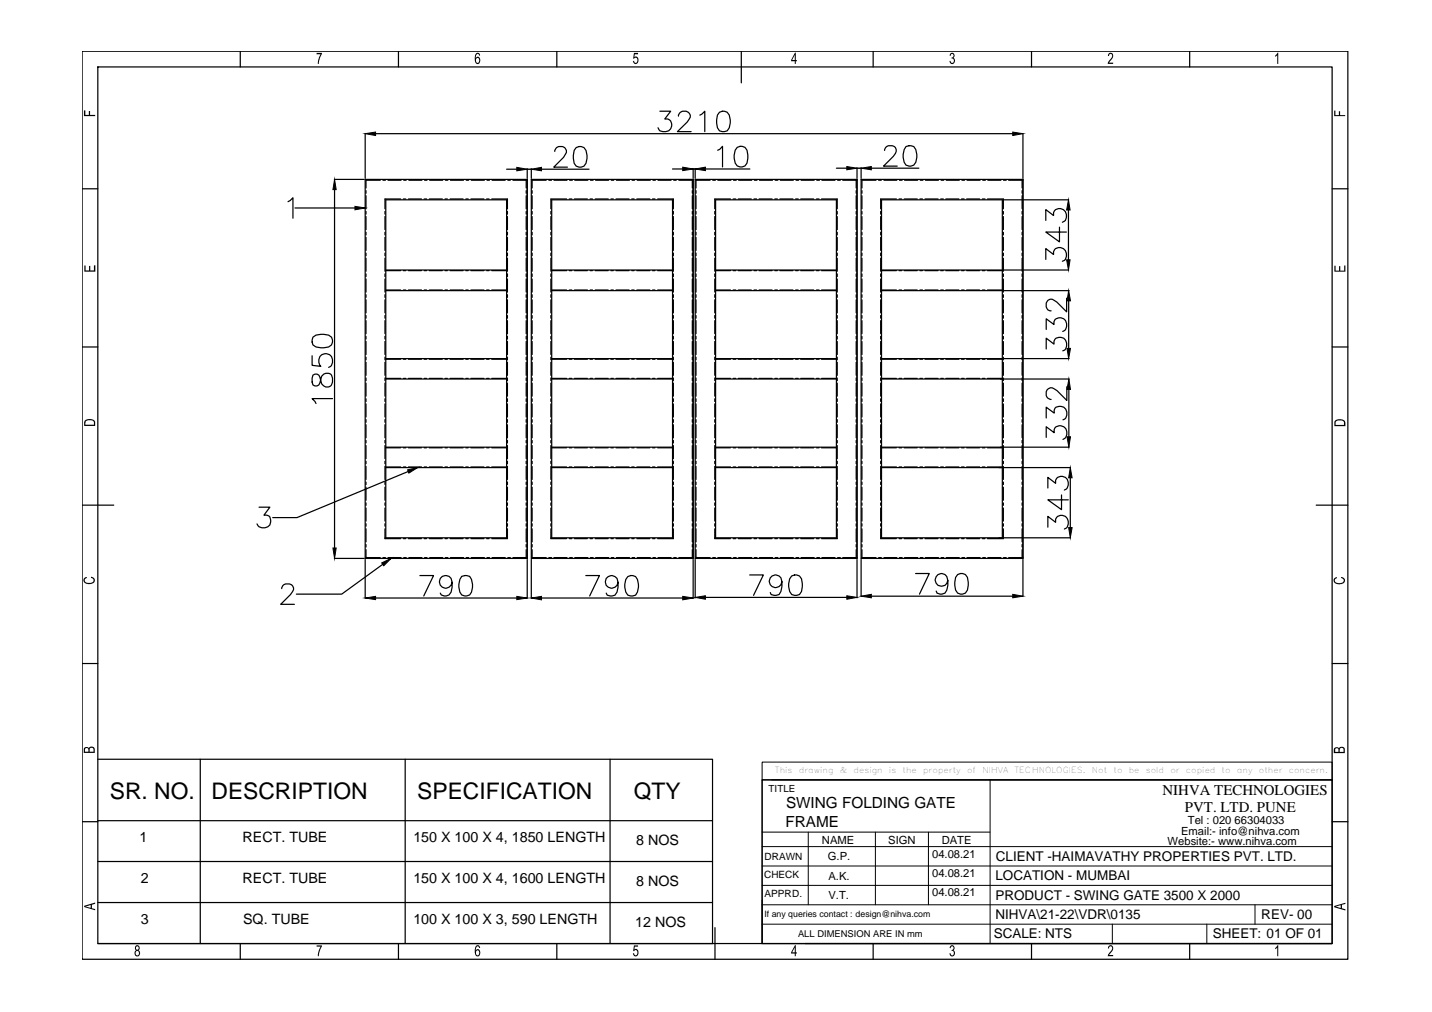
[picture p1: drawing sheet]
<svg xmlns="http://www.w3.org/2000/svg" width="297mm" height="210mm" viewBox="0 0 297 210" stroke-linecap="round" stroke-linejoin="round" font-family="sans-serif">
<!-- layer: 0 -->
<g fill="none" stroke="#000" stroke-width=".25">
<path d="M17 10.6h262.6v188.4h-262.6zM20.3 13.9h256v181.8h-256zM49.8 10.6v3.3M82.6 10.6v3.3M115.5 10.6v3.3M153.8 10.6v6.6M181.1 10.6v3.3M214 10.6v3.3M246.8 10.6v3.3M17 39.2h3.3M69.4 37.2h6.1M69.4 39.3v74.4"/>
<path d="M75.7 37.2h33.7v78.6h-33.7zM75.7 27.7v9.3M75.9 39.5v.6M77.9 27.7h132.2M78.9 37.4h-3v1.6M79.4 37.4h.5M80.5 37.4h2.7M83.7 37.4h.6M84.8 37.4h2.7M88.1 37.4h.5M89.1 37.4h2.7M92.4 37.4h.5"/>
<path d="M93.4 37.4h2.8M96.7 37.4h.5M97.8 37.4h2.7M101 37.4h.5M102.1 37.4h2.7M105.1 35.1h2.1M105.3 37.4h.5M106.4 37.4h3M109.1 37.4v1.6M109.1 39.5v.6M109.4 35v2M109.4 35.1h.8"/>
<path d="M110.2 37.2h33.6v78.6h-33.6zM110.2 35v2M110.4 39.5v.6M112.3 35.1h9.9M113.3 37.4h-2.9v1.6M113.8 37.4h.6M114.9 37.4h2.7M115.1 31.4a1.14 1.14 0 0 1 .8-1h.8a1.05 1.05 0 0 1 .6 1.6l-.4 .6-2 2.1h2.8M118.2 37.4h.5M119.2 37.4h2.7M119.5 30.6a1.38 1.38 0 0 1 2.1 .6 3.4 3.4 0 0 1-.5 3.3 1.38 1.38 0 0 1-2-.6 3.7 3.7 0 0 1 .4-3.3zM122.5 37.4h.5"/>
<path d="M123.5 37.4h2.8M126.8 37.4h.5M127.9 37.4h2.7M131.1 37.4h.5M132.2 37.4h2.7M135.4 37.4h.5M136.5 37.4h2.7M136.9 23.1h2.2l-1.2 1.6a1.36 1.36 0 0 1 1.5 1.5 1.36 1.36 0 0 1-1.9 1.1l-.6-.2-.4-.6M139.5 35.1h2.1M139.8 37.4h.5M140.7 24.1a1.14 1.14 0 0 1 .8-1h.8a1.04 1.04 0 0 1 .7 1.6l-.4 .6-2.1 2h2.9M140.8 37.4h3"/>
<path d="M143.6 37.4v1.6M143.6 39.5v.6M143.8 35v2M143.8 35.1h.4M144.2 37.2h33.6v78.6h-33.6zM144.2 35v2M144.4 39.5v.6M145.2 23.9l1-.8v4.2M146.3 35.1h9.2M147.3 37.4h-2.9v1.6M147.8 37.4h.6M148.9 31.2l.4-.2 .6-.6v4.2"/>
<path d="M148.9 37.4h2.7M149.2 23.3a1.38 1.38 0 0 1 2.1 .6 3.4 3.4 0 0 1-.5 3.2 1.44 1.44 0 0 1-2-.6 3.7 3.7 0 0 1 .4-3.2zM152.2 37.4h.5M152.9 30.6a1.38 1.38 0 0 1 2.1 .6 3.7 3.7 0 0 1-.5 3.2 1.38 1.38 0 0 1-2-.6 3.4 3.4 0 0 1 .4-3.2zM153.2 37.4h2.7M156.5 37.4h.5M157.5 37.4h2.7M160.8 37.4h.5M161.9 37.4h2.7M165.1 37.4h.6M166.2 37.4h2.7M169.4 37.4h.6"/>
<path d="M170.5 37.4h2.7M173.5 34.9h2.2M173.8 37.4h.5M174.8 37.4h3M177.6 37.4v1.6M177.6 39.5v.6M177.8 34.8v2.2M177.8 34.9h.8M178.6 37.2h33.6v78.6h-33.6zM178.6 34.8v2.2M178.8 39.5v.6M180.7 34.9h9.9"/>
<path d="M181.7 37.4h-2.9v1.6M182.3 37.4h.5M183.4 37.4h2.6M183.5 31.2a1.03 1.03 0 0 1 .8-1h.8a1.01 1.01 0 0 1 .6 1.6l-2.4 2.7h2.8M186.6 37.4h.5M187.6 37.4h2.7M187.9 30.4a1.44 1.44 0 0 1 2.1 .6 3.3 3.3 0 0 1-.5 3.2 1.34 1.34 0 0 1-1.9-.5 3.6 3.6 0 0 1 .3-3.3zM190.9 37.4h.5M192 37.4h2.7M195.2 37.4h.6M196.3 37.4h2.7M199.5 37.4h.6"/>
<path d="M200.6 37.4h2.7M203.8 37.4h.6M204.9 37.4h2.7M208.2 37.4h.5M209.2 37.4h3M212 37.4v1.6M212 39.5v.6M212.2 27.7v9.3M276.3 39.2h3.3M59.7 41.8l1.1-.8v4.3M61.2 43.1h12.4M75.9 40.6v2.7"/>
<path d="M75.9 43.9v.5M75.9 44.9v2.7M75.9 48.2v.5M75.9 49.2v2.7M75.9 52.5v.5M75.9 53.6v2.7M75.9 56.8v.6M75.9 57.9v2.7M79.9 43.9v.5M79.9 44.9v2.7M79.9 48.2v.5M79.9 49.2v2.7"/>
<path d="M79.9 52.5v.5M79.9 53.6v2.7M79.9 56.8v.6M79.9 57.9v2.7M80 56h25.1M80 56.1h3.1M83.1 41.3h-3.2v2M83.7 41.3h.5M83.7 56.1h.5M84.7 41.3h2.7M84.7 56.1h2.7M88 41.3h.5"/>
<path d="M88 56.1h.5M89 41.3h2.8M89 56.1h2.8M92.3 41.3h.5M92.3 56.1h.5M93.4 41.3h2.7M93.4 56.1h2.7M96.6 41.3h.5M96.6 56.1h.5M97.7 41.3h2.7M97.7 56.1h2.7M100.9 41.3h.5"/>
<path d="M100.9 56.1h.5M102 41.3h3.3v2M102 56.1h3.1M105.3 43.9v.5M105.3 44.9v2.7M105.3 48.2v.5M105.3 49.2v2.7M105.3 52.5v.5M105.3 53.6v2.7M105.3 56.8v.6M105.3 57.9v2.7M109.1 40.6v2.7"/>
<path d="M109.1 43.9v.5M109.1 44.9v2.7M109.1 48.2v.5M109.1 49.2v2.7M109.1 52.5v.5M109.1 53.6v2.7M109.1 56.8v.6M109.1 57.9v2.7M110.4 40.6v2.7M110.4 43.9v.5M110.4 44.9v2.7M110.4 48.2v.5"/>
<path d="M110.4 49.2v2.7M110.4 52.5v.5M110.4 53.6v2.7M110.4 56.8v.6M110.4 57.9v2.7M114.3 43.9v.5M114.3 44.9v2.7M114.3 48.2v.5M114.3 49.2v2.7M114.3 52.5v.5M114.3 53.6v2.7M114.3 56.8v.6"/>
<path d="M114.3 57.9v2.7M114.4 56h25.1M114.4 56.1h3.1M117.5 41.3h-3.2v2M118.1 41.3h.5M118.1 56.1h.5M119.1 41.3h2.7M119.1 56.1h2.7M122.4 41.3h.5M122.4 56.1h.5M123.5 41.3h2.7M123.5 56.1h2.7"/>
<path d="M126.7 41.3h.5M126.7 56.1h.5M127.8 41.3h2.7M127.8 56.1h2.7M131 41.3h.5M131 56.1h.5M132.1 41.3h2.7M132.1 56.1h2.7M135.4 41.3h.5M135.4 56.1h.5M136.4 41.3h3.3v2M136.4 56.1h3.1"/>
<path d="M139.7 43.9v.5M139.7 44.9v2.7M139.7 48.2v.5M139.7 49.2v2.7M139.7 52.5v.5M139.7 53.6v2.7M139.7 56.8v.6M139.7 57.9v2.7M143.6 40.6v2.7M143.6 43.9v.5M143.6 44.9v2.7M143.6 48.2v.5"/>
<path d="M143.6 49.2v2.7M143.6 52.5v.5M143.6 53.6v2.7M143.6 56.8v.6M143.6 57.9v2.7M144.4 40.6v2.7M144.4 43.9v.5M144.4 44.9v2.7M144.4 48.2v.5M144.4 49.2v2.7M144.4 52.5v.5M144.4 53.6v2.7"/>
<path d="M144.4 56.8v.6M144.4 57.9v2.7M148.3 43.9v.5M148.3 44.9v2.7M148.3 48.2v.5M148.3 49.2v2.7M148.3 52.5v.5M148.3 53.6v2.7M148.3 56.8v.6M148.3 57.9v2.7M148.4 56h25.1M148.4 56.1h3.1"/>
<path d="M151.5 41.3h-3.2v2M152.1 41.3h.5M152.1 56.1h.5M153.1 41.3h2.7M153.1 56.1h2.7M156.4 41.3h.5M156.4 56.1h.5M157.5 41.3h2.7M157.5 56.1h2.7M160.7 41.3h.6M160.7 56.1h.6M161.8 41.3h2.7"/>
<path d="M161.8 56.1h2.7M165 41.3h.6M165 56.1h.6M166.1 41.3h2.7M166.1 56.1h2.7M169.3 41.3h.6M169.3 56.1h.6M170.4 41.3h3.3v2M170.4 56.1h3.1M173.7 43.9v.5M173.7 44.9v2.7M173.7 48.2v.5"/>
<path d="M173.7 49.2v2.7M173.7 52.5v.5M173.7 53.6v2.7M173.7 56.8v.6M173.7 57.9v2.7M177.6 40.6v2.7M177.6 43.9v.5M177.6 44.9v2.7M177.6 48.2v.5M177.6 49.2v2.7M177.6 52.5v.5M177.6 53.6v2.7"/>
<path d="M177.6 56.8v.6M177.6 57.9v2.7M178.8 40.6v2.7M178.8 43.9v.5M178.8 44.9v2.7M178.8 48.2v.5M178.8 49.2v2.7M178.8 52.5v.5M178.8 53.6v2.7M178.8 56.8v.6M178.8 57.9v2.7M182.7 43.9v.5"/>
<path d="M182.7 44.9v2.7M182.7 48.2v.5M182.7 49.2v2.7M182.7 52.5v.5M182.7 53.6v2.7M182.7 56.8v.6M182.7 57.9v2.7M182.9 56h25M182.9 56.1h3M185.9 41.3h-3.2v2M186.5 41.3h.5M186.5 56.1h.5"/>
<path d="M187.6 41.3h2.7M187.6 56.1h2.7M190.8 41.3h.6M190.8 56.1h.6M191.9 41.3h2.7M191.9 56.1h2.7M195.1 41.3h.6M195.1 56.1h.6M196.2 41.3h2.7M196.2 56.1h2.7M199.4 41.3h.6M199.4 56.1h.6"/>
<path d="M200.5 41.3h2.7M200.5 56.1h2.7M203.8 41.3h.5M203.8 56.1h.5M204.8 41.3h3.3v2M204.8 56.1h3.1M208.1 43.9v.5M208.1 44.9v2.7M208.1 48.2v.5M208.1 49.2v2.7M208.1 52.5v.5M208.1 53.6v2.7"/>
<path d="M208.1 56.8v.6M208.1 57.9v2.7M208.2 41.4h13.5M208.2 56h13.5M212 40.6v2.7M212 43.9v.5M212 44.9v2.7M212 48.2v.5M212 49.2v2.7M212 52.5v.5M212 53.6v2.7M212 56.8v.6"/>
<path d="M212 57.9v2.7M216.9 53.8v-2.2l1.6 1.2a1.38 1.38 0 0 1 1.6-1.5 1.38 1.38 0 0 1 1.1 1.9l-.2 .6-.6 .4M216.9 45.7v-2.2l1.6 1.2a1.38 1.38 0 0 1 1.6-1.5 1.38 1.38 0 0 1 1.1 1.9l-.2 .6-.6 .4M219.8 47.1v3.1l-2.9-2.1h4.3M221.6 43.6v10.3M17 72h3.3M64.7 73.8v2l1.9 .2a1.5 1.5 0 0 1-.1-2.3 1.5 1.5 0 0 1 2.3 .3 1.5 1.5 0 0 1-.6 2.2M64.9 77.8l-.2 .6 .2 1.4a.86 .86 0 0 0 1.5-.4l.2-.8a1.21 1.21 0 0 1 1.1-1.2 1.21 1.21 0 0 1 1.3 1v.8a1.21 1.21 0 0 1-1.3 1.1 1.21 1.21 0 0 1-1.1-1.3l-.2-.8a.86 .86 0 0 0-1.5-.4zM64.9 69.9a3.4 3.4 0 0 1 3.9 0 1.38 1.38 0 0 1-.6 2.1 3.8 3.8 0 0 1-3.3-.5l-.2-.5zM75.9 61.1v.6M75.9 62.2v2.7M75.9 65.4v.6"/>
<path d="M75.9 66.5v2.7M75.9 69.8v.5M75.9 70.8v2.7M75.9 74.1v.5M75.9 75.1v2.8M75.9 78.4v.6M75.9 79.5v2.7M79.9 61.1v.6M79.9 62.2v2.7M79.9 65.4v.6M79.9 66.5v2.7M79.9 69.8v.5"/>
<path d="M79.9 70.8v2.7M79.9 74.1v.5M79.9 75.1v2.8M79.9 78.4v.6M79.9 79.5v2.7M80 78.6h25.1M80 78.5h3.1M80 74.4h25.1M80 74.5h3.1M80 60.3h25.1M80 60.2h3.1M83.7 78.5h.5"/>
<path d="M83.7 74.5h.5M83.7 60.2h.5M84.7 78.5h2.7M84.7 74.5h2.7M84.7 60.2h2.7M88 78.5h.5M88 74.5h.5M88 60.2h.5M89 78.5h2.8M89 74.5h2.8M89 60.2h2.8M92.3 78.5h.5"/>
<path d="M92.3 74.5h.5M92.3 60.2h.5M93.4 78.5h2.7M93.4 74.5h2.7M93.4 60.2h2.7M96.6 78.5h.5M96.6 74.5h.5M96.6 60.2h.5M97.7 78.5h2.7M97.7 74.5h2.7M97.7 60.2h2.7M100.9 78.5h.5"/>
<path d="M100.9 74.5h.5M100.9 60.2h.5M102 78.5h3.1M102 74.5h3.1M102 60.2h3.1M105.3 61.1v.6M105.3 62.2v2.7M105.3 65.4v.6M105.3 66.5v2.7M105.3 69.8v.5M105.3 70.8v2.7M105.3 74.1v.5"/>
<path d="M105.3 75.1v2.8M105.3 78.4v.6M105.3 79.5v2.7M109.1 61.1v.6M109.1 62.2v2.7M109.1 65.4v.6M109.1 66.5v2.7M109.1 69.8v.5M109.1 70.8v2.7M109.1 74.1v.5M109.1 75.1v2.8M109.1 78.4v.6"/>
<path d="M109.1 79.5v2.7M110.4 61.1v.6M110.4 62.2v2.7M110.4 65.4v.6M110.4 66.5v2.7M110.4 69.8v.5M110.4 70.8v2.7M110.4 74.1v.5M110.4 75.1v2.8M110.4 78.4v.6M110.4 79.5v2.7M114.3 61.1v.6"/>
<path d="M114.3 62.2v2.7M114.3 65.4v.6M114.3 66.5v2.7M114.3 69.8v.5M114.3 70.8v2.7M114.3 74.1v.5M114.3 75.1v2.8M114.3 78.4v.6M114.3 79.5v2.7M114.4 78.6h25.1M114.4 78.5h3.1M114.4 74.4h25.1"/>
<path d="M114.4 74.5h3.1M114.4 60.3h25.1M114.4 60.2h3.1M118.1 78.5h.5M118.1 74.5h.5M118.1 60.2h.5M119.1 78.5h2.7M119.1 74.5h2.7M119.1 60.2h2.7M122.4 78.5h.5M122.4 74.5h.5M122.4 60.2h.5"/>
<path d="M123.5 78.5h2.7M123.5 74.5h2.7M123.5 60.2h2.7M126.7 78.5h.5M126.7 74.5h.5M126.7 60.2h.5M127.8 78.5h2.7M127.8 74.5h2.7M127.8 60.2h2.7M131 78.5h.5M131 74.5h.5M131 60.2h.5"/>
<path d="M132.1 78.5h2.7M132.1 74.5h2.7M132.1 60.2h2.7M135.4 78.5h.5M135.4 74.5h.5M135.4 60.2h.5M136.4 78.5h3.1M136.4 74.5h3.1M136.4 60.2h3.1M139.7 61.1v.6M139.7 62.2v2.7M139.7 65.4v.6"/>
<path d="M139.7 66.5v2.7M139.7 69.8v.5M139.7 70.8v2.7M139.7 74.1v.5M139.7 75.1v2.8M139.7 78.4v.6M139.7 79.5v2.7M143.6 61.1v.6M143.6 62.2v2.7M143.6 65.4v.6M143.6 66.5v2.7M143.6 69.8v.5"/>
<path d="M143.6 70.8v2.7M143.6 74.1v.5M143.6 75.1v2.8M143.6 78.4v.6M143.6 79.5v2.7M144.4 61.1v.6M144.4 62.2v2.7M144.4 65.4v.6M144.4 66.5v2.7M144.4 69.8v.5M144.4 70.8v2.7M144.4 74.1v.5"/>
<path d="M144.4 75.1v2.8M144.4 78.4v.6M144.4 79.5v2.7M148.3 61.1v.6M148.3 62.2v2.7M148.3 65.4v.6M148.3 66.5v2.7M148.3 69.8v.5M148.3 70.8v2.7M148.3 74.1v.5M148.3 75.1v2.8M148.3 78.4v.6"/>
<path d="M148.3 79.5v2.7M148.4 78.6h25.1M148.4 78.5h3.1M148.4 74.4h25.1M148.4 74.5h3.1M148.4 60.3h25.1M148.4 60.2h3.1M152.1 78.5h.5M152.1 74.5h.5M152.1 60.2h.5M153.1 78.5h2.7M153.1 74.5h2.7"/>
<path d="M153.1 60.2h2.7M156.4 78.5h.5M156.4 74.5h.5M156.4 60.2h.5M157.5 78.5h2.7M157.5 74.5h2.7M157.5 60.2h2.7M160.7 78.5h.6M160.7 74.5h.6M160.7 60.2h.6M161.8 78.5h2.7M161.8 74.5h2.7"/>
<path d="M161.8 60.2h2.7M165 78.5h.6M165 74.5h.6M165 60.2h.6M166.1 78.5h2.7M166.1 74.5h2.7M166.1 60.2h2.7M169.3 78.5h.6M169.3 74.5h.6M169.3 60.2h.6M170.4 78.5h3.1M170.4 74.5h3.1"/>
<path d="M170.4 60.2h3.1M173.7 61.1v.6M173.7 62.2v2.7M173.7 65.4v.6M173.7 66.5v2.7M173.7 69.8v.5M173.7 70.8v2.7M173.7 74.1v.5M173.7 75.1v2.8M173.7 78.4v.6M173.7 79.5v2.7M177.6 61.1v.6"/>
<path d="M177.6 62.2v2.7M177.6 65.4v.6M177.6 66.5v2.7M177.6 69.8v.5M177.6 70.8v2.7M177.6 74.1v.5M177.6 75.1v2.8M177.6 78.4v.6M177.6 79.5v2.7M178.8 61.1v.6M178.8 62.2v2.7M178.8 65.4v.6"/>
<path d="M178.8 66.5v2.7M178.8 69.8v.5M178.8 70.8v2.7M178.8 74.1v.5M178.8 75.1v2.8M178.8 78.4v.6M178.8 79.5v2.7M182.7 61.1v.6M182.7 62.2v2.7M182.7 65.4v.6M182.7 66.5v2.7M182.7 69.8v.5"/>
<path d="M182.7 70.8v2.7M182.7 74.1v.5M182.7 75.1v2.8M182.7 78.4v.6M182.7 79.5v2.7M182.9 78.6h38.9M182.9 78.5h3M182.9 74.4h25M182.9 74.5h3M182.9 60.3h25M182.9 60.2h3M186.5 78.5h.5"/>
<path d="M186.5 74.5h.5M186.5 60.2h.5M187.6 78.5h2.7M187.6 74.5h2.7M187.6 60.2h2.7M190.8 78.5h.6M190.8 74.5h.6M190.8 60.2h.6M191.9 78.5h2.7M191.9 74.5h2.7M191.9 60.2h2.7M195.1 78.5h.6"/>
<path d="M195.1 74.5h.6M195.1 60.2h.6M196.2 78.5h2.7M196.2 74.5h2.7M196.2 60.2h2.7M199.4 78.5h.6M199.4 74.5h.6M199.4 60.2h.6M200.5 78.5h2.7M200.5 74.5h2.7M200.5 60.2h2.7M203.8 78.5h.5"/>
<path d="M203.8 74.5h.5M203.8 60.2h.5M204.8 78.5h3.1M204.8 74.5h3.1M204.8 60.2h3.1M208.1 61.1v.6M208.1 62.2v2.7M208.1 65.4v.6M208.1 66.5v2.7M208.1 69.8v.5M208.1 70.8v2.7M208.1 74.1v.5"/>
<path d="M208.1 75.1v2.8M208.1 78.4v.6M208.1 79.5v2.7M208.2 74.4h13.6M208.2 60.3h13.6M212 61.1v.6M212 62.2v2.7M212 65.4v.6M212 66.5v2.7M212 69.8v.5M212 70.8v2.7M212 74.1v.5"/>
<path d="M212 75.1v2.8M212 78.4v.6M212 79.5v2.7M217 72.4v-2.3l1.6 1.3a1.26 1.26 0 0 1 .6-1.4 1.26 1.26 0 0 1 1.5 .1 1.53 1.53 0 0 1-.3 2.7M217 68.3v-2.2l1.6 1.2a1.29 1.29 0 0 1 .9-1.4 1.29 1.29 0 0 1 1.5 .6 1.56 1.56 0 0 1-.6 2.2M221.2 61.8v2.9l-2-2-.6-.4a.99 .99 0 0 0-1.6 .6v.8a.93 .93 0 0 0 1 .8M221.7 62.4v9.9M276.3 72h3.3M69 82.7h-4.3l.8 1M75.9 82.7v.6M75.9 83.8v2.7M75.9 87v.6"/>
<path d="M75.9 88.1v2.7M75.9 91.4v.5M75.9 92.4v2.7M75.9 95.7v.5M75.9 96.7v2.7M75.9 100v.5M79.9 82.7v.6M79.9 83.8v2.7M79.9 87v.6M79.9 88.1v2.7M79.9 91.4v.5M79.9 92.4v2.7"/>
<path d="M79.9 95.7v.5M79.9 96.7v2.7M79.9 100v.5M80 97h25.1M80 96.9h3.1M80 92.8h25.1M80 92.9h3.1M83.7 96.9h.5M83.7 92.9h.5M84.7 97.8l-23.1 9.6h-5M84.7 96.9h2.7M84.7 92.9h2.7"/>
<path d="M88 96.9h.5M88 92.9h.5M89 96.9h2.8M89 92.9h2.8M92.3 96.9h.5M92.3 92.9h.5M93.4 96.9h2.7M93.4 92.9h2.7M96.6 96.9h.5M96.6 92.9h.5M97.7 96.9h2.7M97.7 92.9h2.7"/>
<path d="M100.9 96.9h.5M100.9 92.9h.5M102 96.9h3.1M102 92.9h3.1M105.3 82.7v.6M105.3 83.8v2.7M105.3 87v.6M105.3 88.1v2.7M105.3 91.4v.5M105.3 92.4v2.7M105.3 95.7v.5M105.3 96.7v2.7"/>
<path d="M105.3 100v.5M109.1 82.7v.6M109.1 83.8v2.7M109.1 87v.6M109.1 88.1v2.7M109.1 91.4v.5M109.1 92.4v2.7M109.1 95.7v.5M109.1 96.7v2.7M109.1 100v.5M110.4 82.7v.6M110.4 83.8v2.7"/>
<path d="M110.4 87v.6M110.4 88.1v2.7M110.4 91.4v.5M110.4 92.4v2.7M110.4 95.7v.5M110.4 96.7v2.7M110.4 100v.5M114.3 82.7v.6M114.3 83.8v2.7M114.3 87v.6M114.3 88.1v2.7M114.3 91.4v.5"/>
<path d="M114.3 92.4v2.7M114.3 95.7v.5M114.3 96.7v2.7M114.3 100v.5M114.4 97h25.1M114.4 96.9h3.1M114.4 92.8h25.1M114.4 92.9h3.1M118.1 96.9h.5M118.1 92.9h.5M119.1 96.9h2.7M119.1 92.9h2.7"/>
<path d="M122.4 96.9h.5M122.4 92.9h.5M123.5 96.9h2.7M123.5 92.9h2.7M126.7 96.9h.5M126.7 92.9h.5M127.8 96.9h2.7M127.8 92.9h2.7M131 96.9h.5M131 92.9h.5M132.1 96.9h2.7M132.1 92.9h2.7"/>
<path d="M135.4 96.9h.5M135.4 92.9h.5M136.4 96.9h3.1M136.4 92.9h3.1M139.7 82.7v.6M139.7 83.8v2.7M139.7 87v.6M139.7 88.1v2.7M139.7 91.4v.5M139.7 92.4v2.7M139.7 95.7v.5M139.7 96.7v2.7"/>
<path d="M139.7 100v.5M143.6 82.7v.6M143.6 83.8v2.7M143.6 87v.6M143.6 88.1v2.7M143.6 91.4v.5M143.6 92.4v2.7M143.6 95.7v.5M143.6 96.7v2.7M143.6 100v.5M144.4 82.7v.6M144.4 83.8v2.7"/>
<path d="M144.4 87v.6M144.4 88.1v2.7M144.4 91.4v.5M144.4 92.4v2.7M144.4 95.7v.5M144.4 96.7v2.7M144.4 100v.5M148.3 82.7v.6M148.3 83.8v2.7M148.3 87v.6M148.3 88.1v2.7M148.3 91.4v.5"/>
<path d="M148.3 92.4v2.7M148.3 95.7v.5M148.3 96.7v2.7M148.3 100v.5M148.4 97h25.1M148.4 96.9h3.1M148.4 92.8h25.1M148.4 92.9h3.1M152.1 96.9h.5M152.1 92.9h.5M153.1 96.9h2.7M153.1 92.9h2.7"/>
<path d="M156.4 96.9h.5M156.4 92.9h.5M157.5 96.9h2.7M157.5 92.9h2.7M160.7 96.9h.6M160.7 92.9h.6M161.8 96.9h2.7M161.8 92.9h2.7M165 96.9h.6M165 92.9h.6M166.1 96.9h2.7M166.1 92.9h2.7"/>
<path d="M169.3 96.9h.6M169.3 92.9h.6M170.4 96.9h3.1M170.4 92.9h3.1M173.7 82.7v.6M173.7 83.8v2.7M173.7 87v.6M173.7 88.1v2.7M173.7 91.4v.5M173.7 92.4v2.7M173.7 95.7v.5M173.7 96.7v2.7"/>
<path d="M173.7 100v.5M177.6 82.7v.6M177.6 83.8v2.7M177.6 87v.6M177.6 88.1v2.7M177.6 91.4v.5M177.6 92.4v2.7M177.6 95.7v.5M177.6 96.7v2.7M177.6 100v.5M178.8 82.7v.6M178.8 83.8v2.7"/>
<path d="M178.8 87v.6M178.8 88.1v2.7M178.8 91.4v.5M178.8 92.4v2.7M178.8 95.7v.5M178.8 96.7v2.7M178.8 100v.5M182.7 82.7v.6M182.7 83.8v2.7M182.7 87v.6M182.7 88.1v2.7M182.7 91.4v.5"/>
<path d="M182.7 92.4v2.7M182.7 95.7v.5M182.7 96.7v2.7M182.7 100v.5M182.9 97h39.2M182.9 96.9h3M182.9 92.8h38.9M182.9 92.9h3M186.5 96.9h.5M186.5 92.9h.5M187.6 96.9h2.7M187.6 92.9h2.7"/>
<path d="M190.8 96.9h.6M190.8 92.9h.6M191.9 96.9h2.7M191.9 92.9h2.7M195.1 96.9h.6M195.1 92.9h.6M196.2 96.9h2.7M196.2 92.9h2.7M199.4 96.9h.6M199.4 92.9h.6M200.5 96.9h2.7M200.5 92.9h2.7"/>
<path d="M203.8 96.9h.5M203.8 92.9h.5M204.8 96.9h3.1M204.8 92.9h3.1M208.1 82.7v.6M208.1 83.8v2.7M208.1 87v.6M208.1 88.1v2.7M208.1 91.4v.5M208.1 92.4v2.7M208.1 95.7v.5M208.1 96.7v2.7"/>
<path d="M208.1 100v.5M212 82.7v.6M212 83.8v2.7M212 87v.6M212 88.1v2.7M212 91.4v.5M212 92.4v2.7M212 95.7v.5M212 96.7v2.7M212 100v.5M217 90.7v-2.2l1.7 1.2v-.6a1.41 1.41 0 0 1 1.8-.7 1.41 1.41 0 0 1 .8 1.7l-.2 .6-.6 .4M217 86.7v-2.2l1.7 1.2 .1-1a1.48 1.48 0 0 1 2.3 .2 1.48 1.48 0 0 1-.6 2.2"/>
<path d="M221.3 80.2v2.9l-2-2.1a1.32 1.32 0 0 0-2.1-.2l-.2 .4v.8a1.14 1.14 0 0 0 1 .8M221.7 80.8v9.8M222 99.1v10.3M17 104.8h6.6M53.7 105.2h2.3l-1.2 1.6 1 .2a1.5 1.5 0 0 1-.3 2.3 1.5 1.5 0 0 1-2.2-.6M69.4 115.8h6.1M75.7 116v8.1M75.9 101v2.8M75.9 104.3v.5M75.9 105.4v2.7M75.9 108.6v.5M75.9 109.7v2.7"/>
<path d="M75.9 112.9v.6M75.9 114v1.7h3M79.4 117.1l-8.5 6.1h-9.4M79.4 115.7h.5M79.9 111.5h25.2v-70.1h-25.1v70.1M79.9 101v2.8M79.9 104.3v.5M79.9 105.4v2.7M79.9 108.6v.5M79.9 109.7v2h3.2M80.5 115.7h2.7M83.7 111.7h.5"/>
<path d="M83.7 115.7h.6M84.7 111.7h2.7M84.8 115.7h2.7M87.1 119.4h2.8l-2 4.2M88 111.7h.5M88.1 115.7h.5M89 111.7h2.8M89.1 115.7h2.7M92.3 111.7h.5M92.4 115.7h.5M93.4 111.7h2.7M93.4 115.7h2.8"/>
<path d="M95.8 119.5l.6-.1 1 .1a3.4 3.4 0 0 1 0 3.9 1.38 1.38 0 0 1-2-.6 3.6 3.6 0 0 1 .4-3.3zM96.6 111.7h.5M96.7 115.7h.5M97.7 111.7h2.7M97.8 115.7h2.7M100.9 111.7h.5M101 115.7h.5M102.1 115.7h2.7M105.3 101v2.8M105.3 104.3v.5M105.3 105.4v2.7M105.3 108.6v.5"/>
<path d="M105.3 109.7v2h-3.3M105.3 115.7h.5M106.4 115.7h3M109.1 101v2.8M109.1 104.3v.5M109.1 105.4v2.7M109.1 108.6v.5M109.1 109.7v2.7M109.1 112.9v.6M109.1 114v1.7M109.4 116v8.1M110.2 116v8.1"/>
<path d="M110.4 114v1.7h2.9M110.4 101v2.8M110.4 104.3v.5M110.4 105.4v2.7M110.4 108.6v.5M110.4 109.7v2.7M110.4 112.9v.6M113.8 115.7h.6M114.3 111.5h25.2v-70.1h-25.1v70.1M114.3 109.7v2h3.2M114.3 101v2.8M114.3 104.3v.5"/>
<path d="M114.3 105.4v2.7M114.3 108.6v.5M114.9 115.7h2.7M118.1 111.7h.5M118.2 115.7h.5M119.1 111.7h2.7M119.2 115.7h2.7M121.5 119.4h2.8l-2 4.2M122.4 111.7h.5M122.5 115.7h.5M123.5 111.7h2.7M123.5 115.7h2.8"/>
<path d="M126.7 111.7h.5M126.8 115.7h.5M127.8 111.7h2.7M127.9 115.7h2.7M130.2 119.6a1.33 1.33 0 0 1 2 .6 3.6 3.6 0 0 1-.4 3.2 1.44 1.44 0 0 1-2-.6 3.3 3.3 0 0 1 .4-3.2zM131 111.7h.5M131.1 115.7h.5M132.1 111.7h2.7M132.2 115.7h2.7M135.4 111.7h.5M135.4 115.7h.5M136.5 115.7h2.7"/>
<path d="M139.7 109.7v2h-3.3M139.7 101v2.8M139.7 104.3v.5M139.7 105.4v2.7M139.7 108.6v.5M139.8 115.7h.5M140.8 115.7h3M143.6 101v2.8M143.6 104.3v.5M143.6 105.4v2.7M143.6 108.6v.5M143.6 109.7v2.7"/>
<path d="M143.6 112.9v.6M143.6 114v1.7M143.8 116v8.1M144.2 116v8M144.4 114v1.7h2.9M144.4 101v2.8M144.4 104.3v.5M144.4 105.4v2.7M144.4 108.6v.5M144.4 109.7v2.7M144.4 112.9v.6M147.8 115.7h.6"/>
<path d="M148.3 111.5h25.2v-70.1h-25.1v70.1M148.3 109.7v2h3.2M148.3 101v2.8M148.3 104.3v.5M148.3 105.4v2.7M148.3 108.6v.5M148.9 115.7h2.7M152.1 111.7h.5M152.2 115.7h.5M153.1 111.7h2.7M153.2 115.7h2.7M155.5 119.3h2.8l-2 4.2"/>
<path d="M156.4 111.7h.5M156.5 115.7h.5M157.5 111.7h2.7M157.5 115.7h2.7M160.7 111.7h.6M160.8 115.7h.5M161.8 111.7h2.7M161.9 115.7h2.7M164.2 119.5a1.38 1.38 0 0 1 2.1 .6 3.8 3.8 0 0 1-.5 3.2 1.44 1.44 0 0 1-2-.6 3.3 3.3 0 0 1 .4-3.2zM165 111.7h.6M165.1 115.7h.6M166.1 111.7h2.7"/>
<path d="M166.2 115.7h2.7M169.3 111.7h.6M169.4 115.7h.6M170.5 115.7h2.7M173.7 109.7v2h-3.3M173.7 101v2.8M173.7 104.3v.5M173.7 105.4v2.7M173.7 108.6v.5M173.8 115.7h.5M174.8 115.7h3M177.6 101v2.8"/>
<path d="M177.6 104.3v.5M177.6 105.4v2.7M177.6 108.6v.5M177.6 109.7v2.7M177.6 112.9v.6M177.6 114v1.7M177.8 116v8M178.6 116v7.7M178.8 114v1.7h2.9M178.8 101v2.8M178.8 104.3v.5M178.8 105.4v2.7"/>
<path d="M178.8 108.6v.5M178.8 109.7v2.7M178.8 112.9v.6M182.3 115.7h.5M182.7 111.5h39.4M182.7 109.7v2h3.2M182.7 101v2.8M182.7 104.3v.5M182.7 105.4v2.7M182.7 108.6v.5M182.9 111.5v-70.1h25v70.1M183.4 115.7h2.6"/>
<path d="M186.5 111.7h.5M186.6 115.7h.5M187.6 111.7h2.7M187.6 115.7h2.7M189.9 119h2.9l-2.1 4.2M190.8 111.7h.6M190.9 115.7h.5M191.9 111.7h2.7M192 115.7h2.7M195.1 111.7h.6M195.2 115.7h.6M196.2 111.7h2.7"/>
<path d="M196.3 115.7h2.7M198.6 119.2a1.38 1.38 0 0 1 2.1 .6 3.7 3.7 0 0 1-.4 3.2 1.36 1.36 0 0 1-2.1-.6 3.7 3.7 0 0 1 .4-3.2zM199.4 111.7h.6M199.5 115.7h.6M200.5 111.7h2.7M200.6 115.7h2.7M203.8 111.7h.5M203.8 115.7h.6M204.9 115.7h2.7M208.1 109.7v2h-3.3M208.1 101v2.8M208.1 104.3v.5"/>
<path d="M208.1 105.4v2.7M208.1 108.6v.5M208.2 115.7h.5M209.2 115.7h3M212 101v2.8M212 104.3v.5M212 105.4v2.7M212 108.6v.5M212 109.7v2.7M212 112.9v.6M212 114v1.7M212.2 116v7.7"/>
<path d="M217.4 109.3v-2.2l1.6 1.2a1.32 1.32 0 0 1 1.2-1.4 1.32 1.32 0 0 1 1.4 1.2 1.22 1.22 0 0 1-.8 1.6M217.4 101.2v-2.2l1.6 1.2a1.36 1.36 0 0 1 1.5-1.4 1.36 1.36 0 0 1 1.1 1.8l-.2 .6-.6 .4M220.2 102.7v3l-2.8-2h4.2M273 104.8h6.6M17 137.6h3.3M58.4 122.1a1.03 1.03 0 0 1 .8-1h.8a1.01 1.01 0 0 1 .7 1.6l-2.5 2.6h2.9M77.9 124h29.3M93.8 120.8a1.32 1.32 0 0 1-1.8 1.1 1.32 1.32 0 0 1-.6-2 1.32 1.32 0 0 1 2.2 .1 3.7 3.7 0 0 1-.5 3.4 1.25 1.25 0 0 1-1.8-.4M112.3 124h29.3M128.2 120.8a1.32 1.32 0 0 1-1.8 1.1 1.32 1.32 0 0 1-.5-2 1.32 1.32 0 0 1 2.1 .1 3.8 3.8 0 0 1-.4 3.4l-1 .2-.6-.2-.3-.4M146.3 123.9h29.4M162.2 120.7a1.32 1.32 0 0 1-1.8 1.1 1.32 1.32 0 0 1-.5-2.1 1.32 1.32 0 0 1 2.1 .1 3.9 3.9 0 0 1-.4 3.5l-1 .2-.7-.2-.1-.4"/>
<path d="M180.7 123.7h29.4M196.6 120.4a1.32 1.32 0 0 1-1.8 1.1 1.32 1.32 0 0 1-.5-2 1.32 1.32 0 0 1 2.1 .1 3.8 3.8 0 0 1-.4 3.4l-1 .2-.6-.2-.2-.4M276.3 137.6h3.3M20.3 157.5h127.5v38.2h-127.5M41.5 157.5v38.2M84 157.5v38.2M126.5 157.5v38.2M17 170.4h3.3M20.3 170.2h127.5M20.3 178.7h127.5M158.1 161.8h118.2v33.9h-118.2zM276.3 170.4h3.3"/>
<path d="M20.3 187.2h127.5M49.8 195.7v3.3M82.6 195.7v3.3M115.5 195.7v3.3M148.3 192.4v6.6M167 195.7h109.3M181.1 195.7v3.3M214 195.7v3.3M246.8 195.7v3.3"/>
</g>
<g fill="none" stroke="#000" stroke-width=".21">
<path d="M158.1 158.1h118.2v3.7h-118.2zM158.1 179.6h118.2M158.1 175.6h118.2M158.1 161.8v33.9M158.1 172.6h47.3M160.1 161.8h116.2M167.7 172.6v15.1M181.6 172.6v15.1M192.6 172.6v15.1M205.4 161.8v33.9M158.1 187.7h118.2M158.1 183.6h118.2"/>
<path d="M158.1 191.7h118.2M230.7 191.7v4M250.3 191.7v4M260.3 187.7v4"/>
</g>
<g fill="#000">
<path d="M65.7 11h1.1l-.6 1.4-.1 .9h-.2l.1-.7 .5-1.3h-.8zM131.5 11h.8v.3h-.6l-.1 .6 .5-.2 .3 .5v.7l-.3 .4-.6-.2-.2-.4 .2-.1a.37 .37 0 0 0 .5 .4 .37 .37 0 0 0 .2-.5v-.3a.33 .33 0 0 0-.3-.2 .33 .33 0 0 0-.4 .2l-.2-.1zM197.1 11.1l.4-.2 .4 .3 .1 .5-.2 .3 .3 .4-.1 .6-.3 .3-.5-.1-.3-.5 .3-.1v.2a.4 .4 0 0 0 .6 0 .4 .4 0 0 0 0-.6l-.4-.1v-.2h.3l.1-.4a.31 .31 0 0 0-.4-.3 .31 .31 0 0 0-.2 .4h-.2zM230 11.1l.6-.1 .3 .3-.1 .8-.7 .9h.8v.3h-1.1v-.4l.9-1.2-.1-.4-.1-.1-.4 .1v.3h-.3zM265 10.9h.1v2.4h-.2v-1.8l-.4 .3v-.3zM17.4 22.9h.3v.9h.7v-.8h.3v.8h1v.3h-2.3zM276.7 22.9h.3v1h.7v-.8h.3v.8h1v.2h-2.3zM17.5 55.1h.3v1h.7v-.9h.2v.9h.8v-1.1h.3v1.3h-2.3zM276.8 55.1h.2v1h.8v-.9h.2v.9h.8v-1h.3v1.2h-2.3zM17.4 120l.6-.3v.2l-.4 .3v.4l.5 .3h.8l.5-.4-.1-.4-.4-.3 .1-.2 .7 .5v.5l-.6 .5h-1.3l-.4-.4zM276.7 120l.6-.3v.2l-.3 .1-.1 .3 .1 .4 .3 .2h.8l.5-.2 .1-.5-.6-.3 .1-.2 .7 .3 .1 .6-.3 .4-.3 .1-1.1 .1-.6-.5zM65.7 196.1h1.1l-.5 1.3-.2 .9h-.2v-.4l.6-1.6h-.8z"/>
<path d="M131.5 196.1h.8v.2h-.6l-.1 .7 .2-.2 .3 .1 .3 .4v.5l-.2 .4-.6 .1-.3-.6h.2l.1 .3a.41 .41 0 0 0 .6 0 .41 .41 0 0 0 0-.6l-.1-.3a.33 .33 0 0 0-.6 .2h-.2zM197.1 196.2l.3-.2 .5 .2 .1 .6-.2 .3 .3 .4-.1 .5-.3 .4h-.4l-.2-.2-.2-.5 .3 .1a.39 .39 0 0 0 .5 .2 .39 .39 0 0 0 .1-.6l-.2-.2-.2 .1v-.3l.3-.1a.33 .33 0 0 0-.1-.6 .33 .33 0 0 0-.4 .4l-.2-.1zM229.9 196.3l.6-.3 .4 .3v.7l-.8 1.1h.8v.2h-1.1l.1-.4 .7-.8 .1-.5a.33 .33 0 0 0-.4-.3 .33 .33 0 0 0-.2 .4h-.3zM265 196h.1v2.3h-.2v-1.7l-.4 .3v-.3z"/>
<path d="M98.7 11.1l.2-.1h.4l.3 .5-.2 .1-.1-.2a.32 .32 0 0 0-.4-.2 .32 .32 0 0 0-.2 .4v.5l.2-.3h.3l.4 .3v.7l-.4 .5-.4-.1-.3-.4v-1zM98.9 12l-.2 .3 .1 .4a.3 .3 0 0 0 .3 .3 .3 .3 0 0 0 .3-.3l-.1-.6z"/>
<path d="M164.9 10.9h.2v1.5h.2v.3h-.2v.6h-.2v-.6h-.8v-.3zM164.9 11.4l-.6 1h.6z"/>
<path d="M17.5 87.3l.6-.3h1.1l.5 .5v.8h-2.2zM17.9 87.3l-.1 .2-.1 .6h1.8v-.6l-.2-.2-.4-.1z"/>
<path d="M277 87.2l.6-.2 1.2 .2 .3 .4v.8h-2.3v-.9zM277.2 87.3l-.2 .2v.6h1.8v-.6l-.2-.2-.3-.1z"/>
<path d="M17.5 155.1l.6-.2 .3 .3 .3-.3h.6l.4 .4v.9h-2.3zM17.7 155.3l-.1 .6h.7v-.3a.4 .4 0 0 0-.2-.4 .4 .4 0 0 0-.4 .1zM18.6 155.2v.7h.8l-.1-.7-.5-.1z"/>
<path d="M276.8 155.2l.3-.2h.5a.22 .22 0 0 0 .2 .1 .22 .22 0 0 0 .2-.2h.5l.4 .3v1h-2.2zM277.1 155.2l-.1 .8h.6v-.7zM278 155.2l-.1 .8h.8v-.7l-.3-.2z"/>
<path d="M17.5 187.9l2.2-.7v.3l-.6 .2v.7l.6 .2v.2l-2.2-.7zM17.7 188l1.1 .3v-.6z"/>
<path d="M28.2 196.1l.4-.1 .4 .5-.1 .4-.2 .2 .3 .3 .1 .4-.4 .6-.5-.1-.3-.4 .1-.5 .3-.3-.3-.2v-.5zM28.2 196.6a.32 .32 0 0 0 .6 0 .32 .32 0 0 0-.6 0zM28.3 197.3l-.2 .5 .3 .4 .3-.1 .1-.5a.32 .32 0 0 0-.2-.4 .32 .32 0 0 0-.3 .1z"/>
<path d="M98.7 196.3l.2-.3h.3l.4 .5v.1h-.2a.33 .33 0 0 0-.4-.3 .33 .33 0 0 0-.3 .5v.3l.2-.2 .3-.1 .4 .6-.1 .7-.3 .3-.4-.1-.3-.4v-1.1zM98.9 197.1l-.2 .3 .2 .7h.4l.1-.7a.32 .32 0 0 0-.5-.3z"/>
<path d="M164.9 196h.2v1.5h.2v.3h-.2v.5h-.2v-.5h-.8v-.3zM164.9 196.5l-.6 1h.6z"/>
<path d="M276.7 187.9l2.4-.7v.3l-.7 .2v.7l.7 .2v.2l-2.4-.6zM277 188l1.1 .3v-.6z"/>
</g>
<g fill="#000" stroke="#000" stroke-width=".21">
<path d="M69.4 37.2l.3 2.1h-.6zM75.7 27.7l2.2-.3v.7zM107.2 34.7l2.2 .4-2.2 .3zM110.2 35.1l2.1-.4v.7zM141.6 34.7l2.2 .4-2.2 .3zM144.2 35.1l2.1-.4v.7zM175.7 34.5l2.1 .4-2.1 .3zM178.6 34.9l2.1-.4v.7zM210.1 27.4l2.1 .3-2.1 .4zM73.6 42.8l2.1 .3-2.1 .4zM221.2 53.9h.8l-.4 2.1zM221.6 41.4l.4 2.2h-.8z"/>
<path d="M221.3 72.3h.8l-.4 2.1zM221.7 60.3l.4 2.1h-.8zM84.6 97.5l2-.5-1.8 1.1zM221.7 78.6l.4 2.2h-.8zM221.3 90.6h.8l-.4 2.2zM222 97l.4 2.1h-.7zM69.1 113.7h.6l-.3 2.1zM79.2 116.8l1.9-1-1.5 1.5zM221.7 109.4h.7l-.4 2.1zM75.7 124l2.2-.3v.7zM107.2 123.7l2.2 .3-2.2 .4zM110.2 124l2.1-.3v.7z"/>
<path d="M141.6 123.7l2.2 .3-2.2 .4zM144.2 123.9l2.1-.3v.7zM175.7 123.6l2.1 .3-2.1 .4zM178.6 123.7l2.1-.4v.7zM210.1 123.3l2.1 .4-2.1 .3z"/>
</g>
<g font-size="4.7">
<text x="22.8" y="165.8">SR. NO.</text>
<text x="43.9" y="165.8">DESCRIPTION</text>
<text x="86.5" y="165.8">SPECIFICATION</text>
<text x="131.5" y="165.8">QTY</text>
</g>
<g font-size="3.2">
<text x="163" y="167.7">SWING FOLDING GATE</text>
<text x="162.9" y="171.4">FRAME</text>
</g>
<g font-size="3.1">
<text x="241.1" y="165">NIHVA TECHNOLOGIES</text>
<text x="245.8" y="168.5">PVT. LTD. PUNE</text>
</g>
<g font-size="3">
<text x="29" y="174.7">1</text>
<text x="50.3" y="174.7">RECT. TUBE</text>
<text x="85.7" y="174.7">150 X 100 X 4, 1850 LENGTH</text>
<text x="132" y="175.2">8 NOS</text>
<text x="29.2" y="183.2">2</text>
<text x="50.3" y="183.2">RECT. TUBE</text>
<text x="85.7" y="183.2">150 X 100 X 4, 1600 LENGTH</text>
<text x="132" y="183.7">8 NOS</text>
<text x="29.2" y="191.7">3</text>
<text x="50.4" y="191.7">SQ. TUBE</text>
<text x="85.7" y="191.7">100 X 100 X 3, 590 LENGTH</text>
<text x="131.8" y="192.2">12 NOS</text>
</g>
<g font-size="2.8">
<text x="206.6" y="178.6">CLIENT -HAIMAVATHY PROPERTIES PVT. LTD.</text>
<text x="206.5" y="182.6">LOCATION - MUMBAI</text>
<text x="206.5" y="190.6">NIHVA\21-22\VDR\0135</text>
<text x="206.5" y="186.6">PRODUCT - SWING GATE 3500 X 2000</text>
<text x="261.6" y="190.6">REV- 00</text>
<text x="206.1" y="194.6">SCALE: NTS</text>
<text x="251.6" y="194.6">SHEET: 01 OF 01</text>
</g>
<g font-size="2.3">
<text x="245" y="173.2">Email:- info@nihva.com</text>
<text x="246.4" y="170.9">Tel : 020 66304033</text>
<text x="170.5" y="175">NAME</text>
<text x="171.7" y="178.5">G.P.</text>
<text x="184.2" y="175">SIGN</text>
<text x="193.4" y="177.9">04.08.21</text>
<text x="195.3" y="175">DATE</text>
<text x="242.2" y="175.3">Website:- www.nihva.com</text>
<text x="171.8" y="182.5">A.K.</text>
<text x="193.4" y="181.9">04.08.21</text>
<text x="193.4" y="185.9">04.08.21</text>
<text x="171.8" y="186.5">V.T.</text>
</g>
<g font-size="2.1">
<text x="158.6" y="178.5">DRAWN</text>
<text x="158.5" y="182">CHECK</text>
<text x="158.6" y="186">APPRD.</text>
</g>
<text font-size="2" x="159.4" y="164.3">TITLE</text>
<text font-size="1.9" x="165.5" y="194.4">ALL DIMENSION ARE IN mm</text>
<text font-size="1.8" x="158.6" y="190.2">If any queries contact : design@nihva.com</text>
<g font-size="1.7">
<text x="160.8" y="160.3">This</text>
<text x="165.7" y="160.3">drawing</text>
<text x="174.2" y="160.3">&amp;</text>
<text x="177" y="160.3">design</text>
<text x="184.4" y="160.3">is</text>
<text x="187.2" y="160.3">the</text>
<text x="191.5" y="160.3">property</text>
<text x="200.6" y="160.3">of</text>
<text x="203.8" y="160.3">NIHVA</text>
<text x="210.4" y="160.3">TECHNOLOGIES.</text>
<text x="226.5" y="160.3">Not</text>
<text x="231" y="160.3">to</text>
<text x="234.1" y="160.3">be</text>
<text x="237.6" y="160.3">sold</text>
<text x="242.8" y="160.3">or</text>
<text x="246" y="160.3">copied</text>
<text x="253.4" y="160.3">to</text>
<text x="256.6" y="160.3">any</text>
<text x="261.1" y="160.3">other</text>
<text x="267.3" y="160.3">concern.</text>
</g>
</svg>
